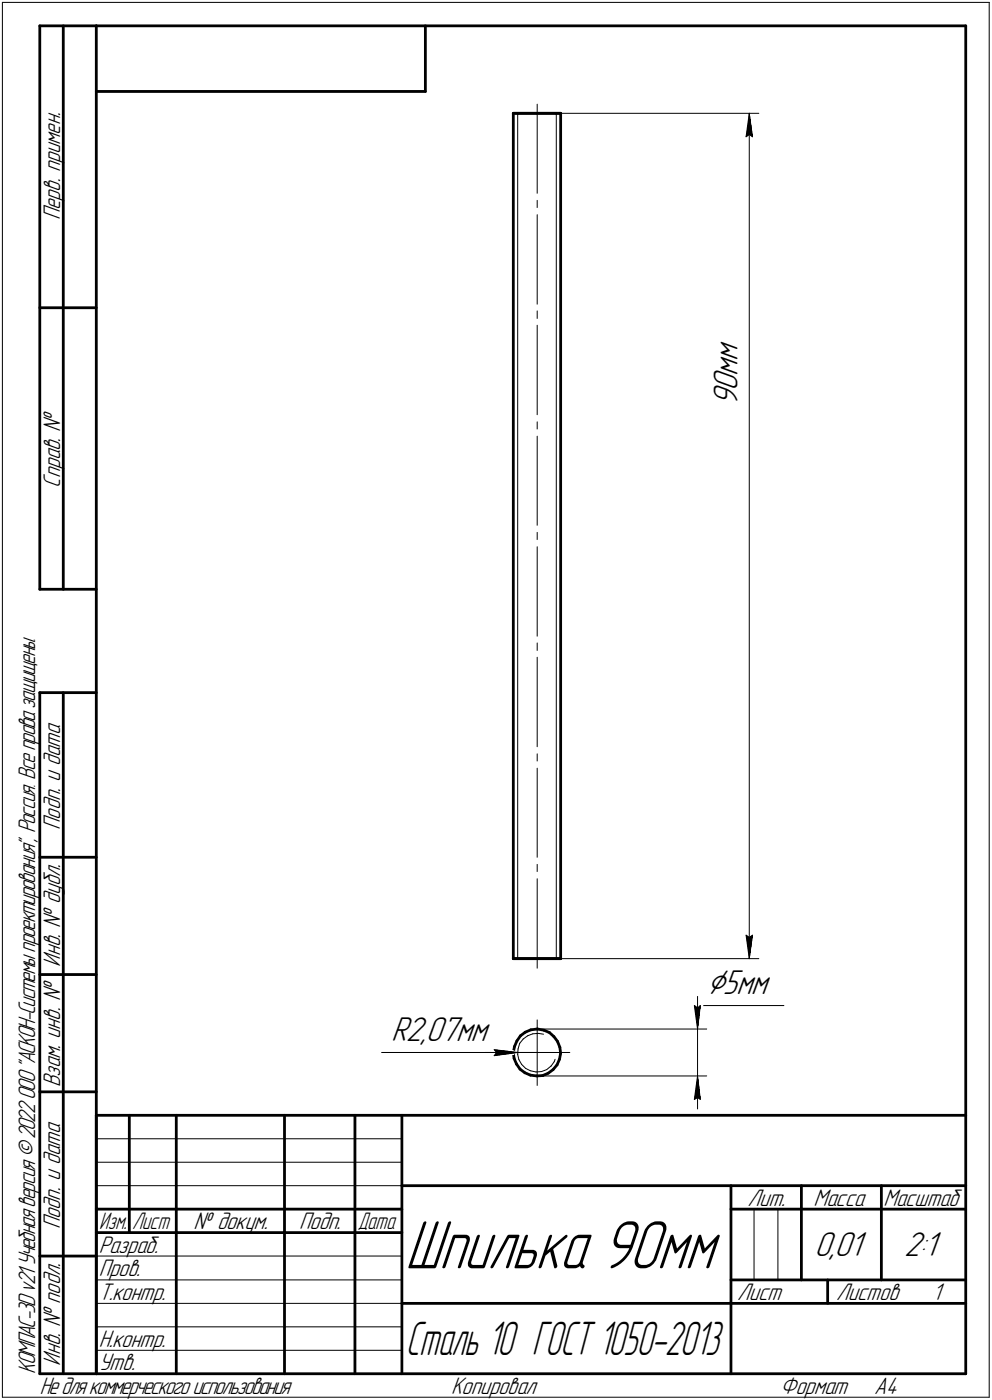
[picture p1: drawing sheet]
<svg xmlns="http://www.w3.org/2000/svg" width="211mm" height="298mm" viewBox="0 0 211 298" stroke-linecap="round" stroke-linejoin="round" font-family="sans-serif">
<g fill="none" stroke="#000" stroke-width=".59">
<path d="M8.5 5.5v120zM8.5 5.5h12zM13.5 5.5v120zM20.5 5.5v287zM20.5 5.5h185zM20.5 19.5h70zM90.5 5.5v14zM205.5 5.5v287zM109.2 24.1h10.1zM109.2 24.1v180zM119.3 24.1v180zM8.5 65.5h12z"/>
<path d="M8.5 125.5h12zM8.5 147.5v145zM8.5 147.5h12zM13.5 147.5v145zM8.5 182.5h12zM8.5 207.5h12zM109.2 204.1h10.1zM111.8 219.8l1.1-.5zM112.9 219.3l1.4-.2zM114.4 219.1h.1M114.4 219.1l1.3 .3zM115.7 219.4l1.2 .5z"/>
<path d="M116.9 219.9l1 .8zM8.5 232.5h12zM20.5 237.5h185zM20.5 237.5v55zM27.5 237.5v25zM37.5 237.5v55zM60.5 237.5v55zM75.5 237.5v55zM85.5 237.5v55zM109.2 224.1l.2 1.3zM109.4 225.4l.5 1.2zM109.5 222.8l-.3 1.3z"/>
<path d="M109.9 226.6l.8 1.1zM110 221.7l-.5 1.1zM110.7 227.7l1 .7zM110.7 220.6l1.1-.8zM110.7 220.6l-.7 1.1zM111.7 228.4l1.2 .5zM112.9 228.9l1.3 .2zM114.2 229.1l1.3-.1zM115.5 229l1.2-.5zM116.7 228.5l1-.7zM117.9 220.7l.7 1zM118.5 226.7l-.8 1.1z"/>
<path d="M118.6 221.7l.5 1.3zM119 225.6l-.5 1.1zM119.1 223l.2 1.3zM119.3 224.3l-.3 1.3zM20.5 257.5h65zM85.5 252.5h120zM155.5 252.5v40zM155.5 257.5h15zM170.5 252.5v20zM170.5 257.5h35zM187.5 252.5v20zM8.5 267.5h12z"/>
<path d="M20.5 262.5h65zM85.5 277.5h70zM155.5 277.5h50zM155.5 272.5h50zM176.1 272.5v5zM8.5 292.5h12zM20.5 292.5h185z"/>
</g>
<g fill="none" stroke="#000" stroke-width=".21">
<path d="M.5 .5v297zM.5 .5h210zM210.5 .5v297zM110.2 24.1v180zM114.3 22.2v18.9zM118.4 24.1v180zM119.3 24.1h42.2zM158.7 29.1l.7-.5zM159.4 24.1l.7 5zM159.4 28.6l.7 .5zM159.4 24.1l-.7 5zM159.4 24.1v180z"/>
<path d="M114.3 45.7v19.1zM114.3 42.7v1.5zM114.3 69.3v19zM114.3 66.2v1.6zM114.3 92.9v18.9zM114.3 89.8v1.6zM114.3 116.4v19.1zM114.3 113.4v1.5zM114.3 140v19zM114.3 136.9v1.6zM114.3 163.6v18.9zM114.3 160.5v1.6z"/>
<path d="M114.3 187.1v19.1zM114.3 184.1v1.5zM158.7 199.1l.7 5zM158.7 199.1l.7 .5zM159.4 199.6l.7-.5zM160.1 199.1l-.7 5zM114.3 217.2v6.9zM114.3 219.1h36.1zM119.3 204.1h42.2zM147.7 214.1l.7 .5zM147.7 214.1l.7 5zM148.4 214.1v5z"/>
<path d="M148.4 214.1h18.4zM148.4 214.6l.6-.5zM148.4 212.2v6.9zM148.4 219.1v10zM149 214.1l-.6 5zM81.2 224.1h29zM103.1 224.1h7.1zM105.2 223.5l5 .6zM105.2 223.5l.5 .6zM105.2 224.8l5-.7zM105.7 224.1l-.5 .7zM107.3 224.1h7z"/>
<path d="M110.2 224.5l.2 1.1zM110.2 224.1h4.1zM110.2 223.4v1.1zM110.4 225.6l.6 1.1zM110.6 222.2l-.4 1.2zM111 226.7l.8 .8zM111.3 221.2l1-.6zM111.3 221.2l-.7 1zM111.8 227.5l1.1 .5zM112.3 220.6l1.1-.5zM112.9 228l1.1 .3zM113.4 220.1l1.2-.1z"/>
<path d="M114 228.3l1.2-.1zM114.3 224.1h6.9zM114.3 224.1v7zM114.3 229.1h36.1zM114.6 220l1.1 .2zM115.2 228.2l1.1-.4zM116.3 227.8l1-.8zM117.9 226.1l-.6 .9zM118.1 225.6l-.2 .5zM147.7 234.1l.7-.4zM148.4 229.1l-.7 5zM148.4 233.7l.6 .4z"/>
<path d="M148.4 229.1l.6 5zM148.4 229.1v7zM20.5 247.5h65zM20.5 252.5h65zM20.5 242.5h65zM160.4 257.5v15zM165.5 257.5v15zM20.5 267.5h65zM20.5 272.5h65zM20.5 277.5h65zM.5 297.5h210zM20.5 282.5h65z"/>
<path d="M20.5 287.5h65z"/>
</g>
<g fill="#fff" stroke="#fff" stroke-width=".21">
<path d="M151.3 71.9h7.1zM151.3 72h7.1zM151.3 72.1h7.1zM151.3 72.1h7.1zM151.3 72.2h7.1zM151.3 72.3h7.1zM151.3 72.4h7.1zM151.3 72.5h7.1zM151.3 72.6h7.1zM151.3 72.6h7.1zM151.3 72.7h7.1zM151.3 72.8h7.1zM151.3 72.9h7.1zM151.3 73h7.1zM151.3 73.1h7.1zM151.3 73.2h7.1zM151.3 73.2h7.1zM151.3 73.3h7.1zM151.3 73.4h7.1zM151.3 73.5h7.1zM151.3 73.6h7.1zM151.3 73.7h7.1zM151.3 73.7h7.1zM151.3 73.8h7.1zM151.3 73.9h7.1zM151.3 74h7.1zM151.3 74.1h7.1zM151.3 74.2h7.1zM151.3 74.3h7.1zM151.3 74.3h7.1zM151.3 74.4h7.1zM151.3 74.5h7.1zM151.3 74.6h7.1zM151.3 74.7h7.1zM151.3 74.8h7.1zM151.3 74.8h7.1zM151.3 74.9h7.1zM151.3 75h7.1zM151.3 75.1h7.1zM151.3 75.2h7.1zM151.3 75.3h7.1zM151.3 75.4h7.1zM151.3 75.4h7.1zM151.3 75.5h7.1zM151.3 75.6h7.1zM151.3 75.7h7.1zM151.3 75.8h7.1zM151.3 75.9h7.1zM151.3 75.9h7.1zM151.3 76h7.1zM151.3 76.1h7.1zM151.3 76.2h7.1zM151.3 76.3h7.1zM151.3 76.4h7.1zM151.3 76.5h7.1zM151.3 76.5h7.1zM151.3 76.6h7.1zM151.3 76.7h7.1zM151.3 76.8h7.1zM151.3 76.9h7.1zM151.3 77h7.1zM151.3 77h7.1zM151.3 77.1h7.1zM151.3 77.2h7.1zM151.3 77.3h7.1zM151.3 77.4h7.1zM151.3 77.5h7.1zM151.3 77.6h7.1zM151.3 77.6h7.1zM151.3 77.7h7.1zM151.3 77.8h7.1zM151.3 77.9h7.1zM151.3 78h7.1zM151.3 78.1h7.1zM151.3 78.1h7.1zM151.3 78.2h7.1zM151.3 78.3h7.1zM151.3 78.4h7.1zM151.3 78.5h7.1zM151.3 78.6h7.1zM151.3 78.7h7.1zM151.3 78.7h7.1zM151.3 78.8h7.1zM151.3 78.9h7.1zM151.3 79h7.1zM151.3 79.1h7.1zM151.3 79.2h7.1zM151.3 79.2h7.1zM151.3 79.3h7.1zM151.3 79.4h7.1zM151.3 79.5h7.1zM151.3 79.6h7.1zM151.3 79.7h7.1zM151.3 79.8h7.1zM151.3 79.8h7.1zM151.3 79.9h7.1zM151.3 80h7.1zM151.3 80.1h7.1zM151.3 80.2h7.1zM151.3 80.3h7.1zM151.3 80.3h7.1zM151.3 80.4h7.1zM151.3 80.5h7.1zM151.3 80.6h7.1zM151.3 80.7h7.1zM151.3 80.8h7.1zM151.3 80.9h7.1zM151.3 80.9h7.1zM151.3 81h7.1zM151.3 81.1h7.1zM151.3 81.2h7.1zM151.3 81.3h7.1zM151.3 81.4h7.1zM151.3 81.4h7.1zM151.3 81.5h7.1zM151.3 81.6h7.1zM151.3 81.7h7.1zM151.3 81.8h7.1zM151.3 81.9h7.1zM151.3 82h7.1zM151.3 82h7.1zM151.3 82.1h7.1zM151.3 82.2h7.1zM151.3 82.3h7.1zM151.3 82.4h7.1zM151.3 82.5h7.1zM151.3 82.5h7.1zM151.3 82.6h7.1zM151.3 82.7h7.1zM151.3 82.8h7.1zM151.3 82.9h7.1zM151.3 83h7.1zM151.3 83.1h7.1zM151.3 83.1h7.1zM151.3 83.2h7.1zM151.3 83.3h7.1zM151.3 83.4h7.1zM151.3 83.5h7.1zM151.3 83.6h7.1zM151.3 83.7h7.1zM151.3 83.7h7.1zM151.3 83.8h7.1zM151.3 83.9h7.1zM151.3 84h7.1zM151.3 84.1h7.1zM151.3 84.2h7.1zM151.3 84.2h7.1zM151.3 84.3h7.1zM151.3 84.4h7.1zM151.3 84.5h7.1zM151.3 84.6h7.1zM151.3 84.7h7.1zM151.3 84.8h7.1zM151.3 84.8h7.1zM151.3 84.9h7.1zM151.3 85h7.1zM151.3 85.1h7.1zM151.3 85.2h7.1zM151.3 85.3h7.1zM151.3 85.3h7.1zM151.3 85.4h7.1zM151.3 85.5h7.1zM151.3 85.6h7.1zM151.3 85.7h7.1zM151.3 85.8h7.1zM151.3 85.9h7.1zM151.3 85.9h7.1zM151.3 86h7.1zM151.3 86.1h7.1zM151.3 86.2h7.1zM151.3 86.3h7.1zM151.3 86.4h7.1z"/>
<path d="M158.2 198.6h2.5zM158.3 198.7h2.4zM158.3 198.8h2.4zM158.3 198.9h2.4zM158.3 199h2.4zM158.3 199.1h2.4zM158.3 199.1h2.4zM158.3 199.2h2.4zM158.3 199.3h2.3zM158.4 199.4h2.2zM158.4 199.5h2.2zM158.4 199.6h2.2zM158.4 199.6h2.2zM158.4 199.7h2.2zM158.4 199.8h2.2zM158.4 199.9h2.1zM158.4 200h2.1zM158.4 200.1h2.1zM158.5 200.2h2zM158.5 200.2h2zM158.5 200.3h2zM158.5 200.4h2zM158.5 200.5h1.9zM158.5 200.6h1.9zM158.5 200.7h1.9zM158.5 200.7h1.9zM158.5 200.8h1.9zM158.6 200.9h1.8zM158.6 201h1.8zM158.6 201.1h1.8zM158.6 201.2h1.8zM158.6 201.3h1.8zM158.6 201.3h1.8zM158.6 201.4h1.8zM158.6 201.5h1.8zM158.6 201.6h1.8zM158.7 201.7h1.7zM158.7 201.8h1.6zM158.7 201.8h1.6zM158.7 201.9h1.6zM158.7 202h1.6zM158.7 202.1h1.6zM158.7 202.2h1.6zM158.7 202.3h1.6zM158.7 202.4h1.5zM158.7 202.4h1.5zM158.7 202.5h1.5zM158.8 202.6h1.3zM158.8 202.7h1.3zM158.9 202.8h1.1zM158.9 202.9h1.1zM158.9 202.9h1zM159 203h.9zM159 203.1h.9zM159.1 203.2h.8zM159.1 203.3h.8zM159.2 203.4h.6zM159.2 203.5h.6zM159.2 203.5h.5zM159.3 203.6h.4zM159.3 203.7h.4zM159.3 203.8h.3zM159.3 203.9h.3z"/>
<path d="M159.3 24.4h.3zM159.3 24.5h.3zM159.3 24.6h.4zM159.3 24.6h.4zM159.2 24.7h.5zM159.2 24.8h.6zM159.2 24.9h.6zM159.1 25h.8zM159.1 25.1h.8zM159 25.1h.9zM159 25.2h.9zM158.9 25.3h1zM158.9 25.4h1.1zM158.9 25.5h1.1zM158.8 25.6h1.3zM158.8 25.7h1.3zM158.7 25.7h1.5zM158.7 25.8h1.5zM158.7 25.9h1.5zM158.7 26h1.6zM158.7 26.1h1.6zM158.7 26.2h1.6zM158.7 26.2h1.6zM158.7 26.3h1.6zM158.7 26.4h1.6zM158.7 26.5h1.6zM158.7 26.6h1.7zM158.6 26.7h1.8zM158.6 26.8h1.8zM158.6 26.8h1.8zM158.6 26.9h1.8zM158.6 27h1.8zM158.6 27.1h1.8zM158.6 27.2h1.8zM158.6 27.3h1.8zM158.6 27.3h1.8zM158.5 27.4h1.9zM158.5 27.5h1.9zM158.5 27.6h1.9zM158.5 27.7h1.9zM158.5 27.8h1.9zM158.5 27.9h2zM158.5 27.9h2zM158.5 28h2zM158.5 28.1h2zM158.4 28.2h2.1zM158.4 28.3h2.1zM158.4 28.4h2.1zM158.4 28.4h2.2zM158.4 28.5h2.2zM158.4 28.6h2.2zM158.4 28.7h2.2zM158.4 28.8h2.2zM158.4 28.9h2.2zM158.3 29h2.3zM158.3 29h2.4zM158.3 29.1h2.4zM158.3 29.2h2.4zM158.3 29.3h2.4zM158.3 29.4h2.4zM158.3 29.5h2.4zM158.3 29.5h2.4z"/>
<path d="M150.4 205.9h14.4zM150.4 206h14.4zM150.4 206.1h14.4zM150.4 206.2h14.4zM150.4 206.2h14.4zM150.4 206.3h14.4zM150.4 206.4h14.4zM150.4 206.5h14.4zM150.4 206.6h14.4zM150.4 206.7h14.4zM150.4 206.8h14.4zM150.4 206.8h14.4zM150.4 206.9h14.4zM150.4 207h14.4zM150.4 207.1h14.4zM150.4 207.2h14.4zM150.4 207.3h14.4zM150.4 207.3h14.4zM150.4 207.4h14.4zM150.4 207.5h14.4zM150.4 207.6h14.4zM150.4 207.7h14.4zM150.4 207.8h14.4zM150.4 207.9h14.4zM150.4 207.9h14.4zM150.4 208h14.4zM150.4 208.1h14.4zM150.4 208.2h14.4zM150.4 208.3h14.4zM150.4 208.4h14.4zM150.4 208.4h14.4zM150.4 208.5h14.4zM150.4 208.6h14.4zM150.4 208.7h14.4zM150.4 208.8h14.4zM150.4 208.9h14.4zM150.4 209h14.4zM150.4 209h14.4zM150.4 209.1h14.4zM150.4 209.2h14.4zM150.4 209.3h14.4zM150.4 209.4h14.4zM150.4 209.5h14.4zM150.4 209.5h14.4zM150.4 209.6h14.4zM150.4 209.7h14.4zM150.4 209.8h14.4zM150.4 209.9h14.4zM150.4 210h14.4zM150.4 210.1h14.4zM150.4 210.1h14.4zM150.4 210.2h14.4zM150.4 210.3h14.4zM150.4 210.4h14.4zM150.4 210.5h14.4zM150.4 210.6h14.4zM150.4 210.7h14.4zM150.4 210.7h14.4zM150.4 210.8h14.4zM150.4 210.9h14.4zM150.4 211h14.4zM150.4 211.1h14.4zM150.4 211.2h14.4zM150.4 211.2h14.4zM150.4 211.3h14.4zM150.4 211.4h14.4zM150.4 211.5h14.4zM150.4 211.6h14.4zM150.4 211.7h14.4zM150.4 211.8h14.4zM150.4 211.8h14.4zM150.4 211.9h14.4zM150.4 212h14.4zM150.4 212.1h14.4zM150.4 212.2h14.4zM150.4 212.3h14.4zM150.4 212.3h14.4zM150.4 212.4h14.4zM150.4 212.5h14.4zM150.4 212.6h14.4zM150.4 212.7h14.4zM150.4 212.8h14.4zM150.4 212.9h14.4zM150.4 212.9h14.4zM150.4 213h14.4z"/>
<path d="M147.2 213.6h2.4zM147.2 213.7h2.4zM147.2 213.8h2.4zM147.2 213.9h2.4zM147.2 214h2.4zM147.2 214h2.4zM147.2 214.1h2.4zM147.2 214.2h2.4zM147.3 214.3h2.2zM147.3 214.4h2.2zM147.3 214.5h2.2zM147.3 214.5h2.2zM147.3 214.6h2.2zM147.3 214.7h2.2zM147.3 214.8h2.2zM147.4 214.9h2zM147.4 215h2zM147.4 215.1h2zM147.4 215.1h2zM147.4 215.2h2zM147.4 215.3h2zM147.4 215.4h2zM147.4 215.5h2zM147.5 215.6h1.9zM147.5 215.6h1.9zM147.5 215.7h1.9zM147.5 215.8h1.9zM147.5 215.9h1.9zM147.5 216h1.9zM147.5 216.1h1.9zM147.6 216.2h1.7zM147.6 216.2h1.7zM147.6 216.3h1.7zM147.6 216.4h1.7zM147.6 216.5h1.7zM147.6 216.6h1.7zM147.6 216.7h1.7zM147.7 216.7h1.5zM147.7 216.8h1.5zM147.7 216.9h1.5zM147.7 217h1.5zM147.7 217.1h1.5zM147.7 217.2h1.5zM147.7 217.3h1.5zM147.7 217.3h1.4zM147.7 217.4h1.4zM147.7 217.5h1.4zM147.8 217.6h1.2zM147.8 217.7h1.2zM147.9 217.8h1.1zM147.9 217.8h1zM147.9 217.9h1zM148 218h.8zM148 218.1h.8zM148.1 218.2h.7zM148.1 218.3h.7zM148.2 218.4h.6zM148.2 218.4h.6zM148.2 218.5h.5zM148.3 218.6h.4zM148.3 218.7h.3zM148.3 218.8h.3zM148.3 218.9h.3z"/>
<path d="M148.3 229.4h.3zM148.3 229.4h.3zM148.3 229.5h.3zM148.3 229.6h.4zM148.2 229.7h.5zM148.2 229.8h.6zM148.2 229.9h.6zM148.1 230h.7zM148.1 230h.7zM148 230.1h.8zM148 230.2h.8zM147.9 230.3h1zM147.9 230.4h1zM147.9 230.5h1.1zM147.8 230.5h1.2zM147.8 230.6h1.2zM147.7 230.7h1.4zM147.7 230.8h1.4zM147.7 230.9h1.4zM147.7 231h1.5zM147.7 231.1h1.5zM147.7 231.1h1.5zM147.7 231.2h1.5zM147.7 231.3h1.5zM147.7 231.4h1.5zM147.7 231.5h1.5zM147.6 231.6h1.7zM147.6 231.6h1.7zM147.6 231.7h1.7zM147.6 231.8h1.7zM147.6 231.9h1.7zM147.6 232h1.7zM147.6 232.1h1.7zM147.5 232.2h1.9zM147.5 232.2h1.9zM147.5 232.3h1.9zM147.5 232.4h1.9zM147.5 232.5h1.9zM147.5 232.6h1.9zM147.5 232.7h1.9zM147.4 232.7h2zM147.4 232.8h2zM147.4 232.9h2zM147.4 233h2zM147.4 233.1h2zM147.4 233.2h2zM147.4 233.3h2zM147.4 233.3h2zM147.3 233.4h2.2zM147.3 233.5h2.2zM147.3 233.6h2.2zM147.3 233.7h2.2zM147.3 233.8h2.2zM147.3 233.8h2.2zM147.3 233.9h2.2zM147.2 234h2.4zM147.2 234.1h2.4zM147.2 234.2h2.4zM147.2 234.3h2.4zM147.2 234.4h2.4zM147.2 234.4h2.4zM147.2 234.5h2.4z"/>
<path d="M104.6 223h.7zM104.6 223.1h1.3zM104.6 223.2h1.9zM104.6 223.3h2.6zM104.6 223.4h3.2zM104.6 223.4h3.8zM104.6 223.5h4zM104.6 223.6h4.3zM104.6 223.7h4.5zM104.6 223.8h4.7zM104.6 223.9h5zM104.6 223.9h5.1zM104.6 224h5.4zM104.6 224.1h5.6zM104.6 224.2h5.4zM104.6 224.3h5.2zM104.6 224.4h5zM104.6 224.5h4.8zM104.6 224.5h4.6zM104.6 224.6h4.4zM104.6 224.7h4.2zM104.6 224.8h4zM104.6 224.9h3.8zM104.6 225h3.2zM104.6 225h2.6zM104.6 225.1h1.9zM104.6 225.2h1.3zM104.6 225.3h.7z"/>
<path d="M83.2 216h22zM83.2 216.1h22zM83.2 216.2h22zM83.2 216.2h22zM83.2 216.3h22zM83.2 216.4h22zM83.2 216.5h22zM83.2 216.6h22zM83.2 216.7h22zM83.2 216.7h22zM83.2 216.8h22zM83.2 216.9h22zM83.2 217h22zM83.2 217.1h22zM83.2 217.2h22zM83.2 217.3h22zM83.2 217.3h22zM83.2 217.4h22zM83.2 217.5h22zM83.2 217.6h22zM83.2 217.7h22zM83.2 217.8h22zM83.2 217.8h22zM83.2 217.9h22zM83.2 218h22zM83.2 218.1h22zM83.2 218.2h22zM83.2 218.3h22zM83.2 218.4h22zM83.2 218.4h22zM83.2 218.5h22zM83.2 218.6h22zM83.2 218.7h22zM83.2 218.8h22zM83.2 218.9h22zM83.2 218.9h22zM83.2 219h22zM83.2 219.1h22zM83.2 219.2h22zM83.2 219.3h22zM83.2 219.4h22zM83.2 219.5h22zM83.2 219.5h22zM83.2 219.6h22zM83.2 219.7h22zM83.2 219.8h22zM83.2 219.9h22zM83.2 220h22zM83.2 220h22zM83.2 220.1h22zM83.2 220.2h22zM83.2 220.3h22zM83.2 220.4h22zM83.2 220.5h22zM83.2 220.6h22zM83.2 220.6h22zM83.2 220.7h22zM83.2 220.8h22zM83.2 220.9h22zM83.2 221h22zM83.2 221.1h22zM83.2 221.1h22zM83.2 221.2h22zM83.2 221.3h22zM83.2 221.4h22zM83.2 221.5h22zM83.2 221.6h22zM83.2 221.7h22zM83.2 221.7h22zM83.2 221.8h22zM83.2 221.9h22zM83.2 222h22zM83.2 222.1h22zM83.2 222.2h22zM83.2 222.2h22zM83.2 222.3h22zM83.2 222.4h22zM83.2 222.5h22zM83.2 222.6h22zM83.2 222.7h22zM83.2 222.8h22zM83.2 222.8h22zM83.2 222.9h22zM83.2 223h22zM83.2 223.1h22z"/>
</g>
<g fill="#000" stroke="#000" stroke-width=".21">
<path d="M159.3 25.4h.1zM159.3 25.5h.1zM159.3 25.6h.1zM159.3 25.7h.1zM159.3 25.7h.1zM159.3 25.8h.1zM159.3 25.9h.1zM159.3 26h.1zM159.2 26.1h.2zM159.2 26.2h.2zM159.2 26.2h.2zM159.2 26.3h.2zM159.2 26.4h.2zM159.2 26.5h.2zM159.2 26.6h.2zM159.1 26.7h.3zM159.1 26.8h.3zM159.1 26.8h.3zM159.1 26.9h.3zM159.1 27h.3zM159.1 27.1h.3zM159.1 27.2h.3zM159 27.3h.4zM159 27.3h.4zM159 27.4h.4zM159 27.5h.4zM159 27.6h.4zM159 27.7h.4zM159 27.8h.4zM159 27.9h.4zM158.9 27.9h.5zM158.9 28h.5zM158.9 28.1h.5zM158.9 28.2h.5zM158.9 28.3h.5zM158.9 28.4h.5zM158.9 28.4h.5zM158.8 28.5h.6zM158.8 28.6h.6zM158.8 28.7h.5zM158.8 28.8h.5zM158.8 28.9h.3zM158.8 29h.2z"/>
<path d="M159.4 24.8h.2zM159.4 24.9h.2zM159.4 25h.2zM159.4 25.1h.2zM159.4 25.1h.2zM159.4 25.2h.2zM159.4 25.3h.2zM159.4 25.4h.3zM159.4 25.5h.3zM159.4 25.6h.3zM159.4 25.7h.3zM159.4 25.7h.3zM159.4 25.8h.3zM159.4 25.9h.3zM159.4 26h.3zM159.4 26.1h.4zM159.4 26.2h.4zM159.4 26.2h.4zM159.4 26.3h.4zM159.4 26.4h.4zM159.4 26.5h.4zM159.4 26.6h.4zM159.4 26.7h.5zM159.4 26.8h.5zM159.4 26.8h.5zM159.4 26.9h.5zM159.4 27h.5zM159.4 27.1h.5zM159.4 27.2h.5zM159.4 27.3h.5zM159.4 27.3h.5zM159.4 27.4h.5zM159.4 27.5h.5zM159.4 27.6h.5zM159.4 27.7h.5zM159.4 27.8h.5zM159.4 27.9h.5zM159.4 27.9h.6zM159.4 28h.6zM159.4 28.1h.6zM159.4 28.2h.6zM159.4 28.3h.6zM159.4 28.4h.6zM159.4 28.4h.6zM159.4 28.5h.7zM159.4 28.6h.7zM159.6 28.7h.5zM159.7 28.8h.4zM159.8 28.9h.3zM159.9 29h.2z"/>
<path d="M158.8 199.3h.2zM158.8 199.4h.3zM158.8 199.5h.5zM158.8 199.6h.5zM158.8 199.6h.6zM158.8 199.7h.6zM158.9 199.8h.5zM158.9 199.9h.5zM158.9 200h.5zM158.9 200.1h.5zM158.9 200.2h.5zM158.9 200.2h.5zM158.9 200.3h.5zM159 200.4h.4zM159 200.5h.4zM159 200.6h.4zM159 200.7h.4zM159 200.7h.4zM159 200.8h.4zM159 200.9h.4zM159 201h.4zM159.1 201.1h.3zM159.1 201.2h.3zM159.1 201.3h.3zM159.1 201.3h.3zM159.1 201.4h.3zM159.1 201.5h.3zM159.1 201.6h.3zM159.2 201.7h.2zM159.2 201.8h.2zM159.2 201.8h.2zM159.2 201.9h.2zM159.2 202h.2zM159.2 202.1h.2zM159.2 202.2h.2zM159.3 202.3h.1zM159.3 202.4h.1zM159.3 202.4h.1zM159.3 202.5h.1zM159.3 202.6h.1zM159.3 202.7h.1zM159.3 202.8h.1zM159.3 202.9h.1z"/>
<path d="M159.9 199.3h.2zM159.8 199.4h.3zM159.7 199.5h.4zM159.6 199.6h.5zM159.4 199.6h.7zM159.4 199.7h.7zM159.4 199.8h.6zM159.4 199.9h.6zM159.4 200h.6zM159.4 200.1h.6zM159.4 200.2h.6zM159.4 200.2h.6zM159.4 200.3h.6zM159.4 200.4h.5zM159.4 200.5h.5zM159.4 200.6h.5zM159.4 200.7h.5zM159.4 200.7h.5zM159.4 200.8h.5zM159.4 200.9h.5zM159.4 201h.5zM159.4 201.1h.5zM159.4 201.2h.5zM159.4 201.3h.5zM159.4 201.3h.5zM159.4 201.4h.5zM159.4 201.5h.5zM159.4 201.6h.5zM159.4 201.7h.4zM159.4 201.8h.4zM159.4 201.8h.4zM159.4 201.9h.4zM159.4 202h.4zM159.4 202.1h.4zM159.4 202.2h.4zM159.4 202.3h.3zM159.4 202.4h.3zM159.4 202.4h.3zM159.4 202.5h.3zM159.4 202.6h.3zM159.4 202.7h.3zM159.4 202.8h.3zM159.4 202.9h.3zM159.4 202.9h.2zM159.4 203h.2zM159.4 203.1h.2zM159.4 203.2h.2zM159.4 203.3h.2zM159.4 203.4h.2zM159.4 203.5h.2z"/>
<path d="M147.8 214.3h.2zM147.8 214.4h.3zM147.8 214.5h.5zM147.8 214.5h.5zM147.8 214.6h.6zM147.8 214.7h.6zM147.9 214.8h.5zM147.9 214.9h.5zM147.9 215h.5zM147.9 215.1h.5zM147.9 215.1h.5zM147.9 215.2h.5zM147.9 215.3h.5zM148 215.4h.4zM148 215.5h.4zM148 215.6h.4zM148 215.6h.4zM148 215.7h.4zM148 215.8h.4zM148 215.9h.4zM148 216h.4zM148.1 216.1h.3zM148.1 216.2h.3zM148.1 216.2h.3zM148.1 216.3h.3zM148.1 216.4h.3zM148.1 216.5h.3zM148.1 216.6h.3zM148.2 216.7h.2zM148.2 216.7h.2zM148.2 216.8h.2zM148.2 216.9h.2zM148.2 217h.2zM148.2 217.1h.2zM148.2 217.2h.2zM148.3 217.3h.1zM148.3 217.3h.1zM148.3 217.4h.1zM148.3 217.5h.1zM148.3 217.6h.1zM148.3 217.7h.1zM148.3 217.8h.1zM148.3 217.8h.1z"/>
<path d="M148.8 214.3h.2zM148.8 214.4h.2zM148.7 214.5h.3zM148.6 214.5h.4zM148.4 214.6h.6zM148.4 214.7h.6zM148.4 214.8h.6zM148.4 214.9h.5zM148.4 215h.5zM148.4 215.1h.5zM148.4 215.1h.5zM148.4 215.2h.5zM148.4 215.3h.5zM148.4 215.4h.5zM148.4 215.5h.5zM148.4 215.6h.4zM148.4 215.6h.4zM148.4 215.7h.4zM148.4 215.8h.4zM148.4 215.9h.4zM148.4 216h.4zM148.4 216.1h.4zM148.4 216.2h.4zM148.4 216.2h.4zM148.4 216.3h.4zM148.4 216.4h.4zM148.4 216.5h.4zM148.4 216.6h.4zM148.4 216.7h.4zM148.4 216.7h.4zM148.4 216.8h.4zM148.4 216.9h.4zM148.4 217h.3zM148.4 217.1h.3zM148.4 217.2h.3zM148.4 217.3h.3zM148.4 217.3h.3zM148.4 217.4h.3zM148.4 217.5h.3zM148.4 217.6h.3zM148.4 217.7h.3zM148.4 217.8h.2zM148.4 217.8h.2zM148.4 217.9h.2zM148.4 218h.2zM148.4 218.1h.2zM148.4 218.2h.2zM148.4 218.3h.2zM148.4 218.4h.2z"/>
<path d="M105.2 223.6h.7zM105.3 223.7h1.3zM105.4 223.8h2zM105.5 223.9h2.5zM105.6 223.9h3.2zM105.7 224h3.8z"/>
<path d="M105.7 224.1h4.5zM105.7 224.2h3.9zM105.6 224.3h3.4zM105.5 224.4h2.8zM105.4 224.5h2.3zM105.4 224.5h1.7zM105.3 224.6h1.1zM105.2 224.7h.6z"/>
<path d="M148.3 230.4h.1zM148.3 230.5h.1zM148.3 230.5h.1zM148.3 230.6h.1zM148.3 230.7h.1zM148.3 230.8h.1zM148.3 230.9h.1zM148.3 231h.1zM148.2 231.1h.2zM148.2 231.1h.2zM148.2 231.2h.2zM148.2 231.3h.2zM148.2 231.4h.2zM148.2 231.5h.2zM148.2 231.6h.2zM148.1 231.6h.3zM148.1 231.7h.3zM148.1 231.8h.3zM148.1 231.9h.3zM148.1 232h.3zM148.1 232.1h.3zM148.1 232.2h.3zM148 232.2h.4zM148 232.3h.4zM148 232.4h.4zM148 232.5h.4zM148 232.6h.4zM148 232.7h.4zM148 232.7h.4zM148 232.8h.4zM147.9 232.9h.5zM147.9 233h.5zM147.9 233.1h.5zM147.9 233.2h.5zM147.9 233.3h.5zM147.9 233.3h.5zM147.9 233.4h.5zM147.8 233.5h.6zM147.8 233.6h.6zM147.8 233.7h.6zM147.8 233.8h.5zM147.8 233.8h.4zM147.8 233.9h.3z"/>
<path d="M148.4 229.9h.2zM148.4 230h.2zM148.4 230h.2zM148.4 230.1h.2zM148.4 230.2h.2zM148.4 230.3h.2zM148.4 230.4h.2zM148.4 230.5h.2zM148.4 230.5h.3zM148.4 230.6h.3zM148.4 230.7h.3zM148.4 230.8h.3zM148.4 230.9h.3zM148.4 231h.3zM148.4 231.1h.3zM148.4 231.1h.3zM148.4 231.2h.3zM148.4 231.3h.4zM148.4 231.4h.4zM148.4 231.5h.4zM148.4 231.6h.4zM148.4 231.6h.4zM148.4 231.7h.4zM148.4 231.8h.4zM148.4 231.9h.4zM148.4 232h.4zM148.4 232.1h.4zM148.4 232.2h.4zM148.4 232.2h.4zM148.4 232.3h.4zM148.4 232.4h.4zM148.4 232.5h.4zM148.4 232.6h.4zM148.4 232.7h.4zM148.4 232.7h.5zM148.4 232.8h.5zM148.4 232.9h.5zM148.4 233h.5zM148.4 233.1h.5zM148.4 233.2h.5zM148.4 233.3h.5zM148.4 233.3h.5zM148.4 233.4h.6zM148.4 233.5h.6zM148.4 233.6h.6zM148.4 233.7h.6zM148.6 233.8h.4zM148.7 233.8h.3zM148.8 233.9h.2z"/>
</g>
<text font-size="15.4" x="86.1" y="270.1">Шпилька 90мм</text>
<text font-size="10.6" x="86.4" y="288.5">Сталь 10 ГОСТ 1050-2013</text>
<text font-size="8.5" x="150.4" y="211.6">Ç5мм</text>
<g font-size="7.8">
<text x="156.9" y="76.9" transform="rotate(-90 156.9 76.9)">м</text>
<text x="156.9" y="83.2" transform="rotate(-90 156.9 83.2)">0</text>
<text x="156.9" y="80.1" transform="rotate(-90 156.9 80.1)">м</text>
<text x="156.9" y="86.4" transform="rotate(-90 156.9 86.4)">9</text>
<text x="83.2" y="221.6">R2,07мм</text>
<text x="173.3" y="267.5">0,01</text>
<text x="192.4" y="267.5">2:1</text>
</g>
<g font-size="5.4">
<text x="12.8" y="46.9" transform="rotate(-90 12.8 46.9)">Перв. примен.</text>
<text x="12.8" y="103.8" transform="rotate(-90 12.8 103.8)">Справ. №</text>
<text x="12.8" y="176.7" transform="rotate(-90 12.8 176.7)">Подп. и дата</text>
<text x="12.8" y="205.8" transform="rotate(-90 12.8 205.8)">Инв. № дубл.</text>
<text x="12.8" y="231.6" transform="rotate(-90 12.8 231.6)">Взам. инв. №</text>
<text x="159.1" y="256.8">Лит.</text>
<text x="173.1" y="256.8">Масса</text>
<text x="188" y="256.8">Масштаб</text>
<text x="12.8" y="261.7" transform="rotate(-90 12.8 261.7)">Подп. и дата</text>
<text x="41.2" y="261.8">№ докум.</text>
<text x="63.6" y="261.8">Подп.</text>
<text x="21" y="266.8">Разраб.</text>
<text x="21" y="271.8">Пров.</text>
<text x="21" y="276.8">Т.контр.</text>
<text x="156.9" y="276.8">Лист</text>
<text x="177.9" y="276.8">Листов</text>
<text x="198.4" y="276.8">1</text>
<text x="21" y="286.8">Н.контр.</text>
<text x="7.5" y="292.5" transform="rotate(-90 7.5 292.5)">КОМПАС-3Dv21 Учебнаяверсия©2022ООО&quot;АСКОН-Системыпроектирования&quot;, Россия. Всеправазащищены.</text>
<text x="12.8" y="290.8" transform="rotate(-90 12.8 290.8)">Инв. № подл.</text>
<text x="21" y="291.8">Утв.</text>
<text x="8.5" y="296.7">Недлякоммерческогоиспользования</text>
<text x="96" y="296.8">Копировал</text>
<text x="166" y="296.8">Формат</text>
<text x="186" y="296.8">A4</text>
</g>
<g font-size="5.3">
<text x="21.1" y="261.8">Изм.</text>
<text x="28.1" y="261.8">Лист</text>
<text x="76.1" y="261.8">Дата</text>
</g>
</svg>
